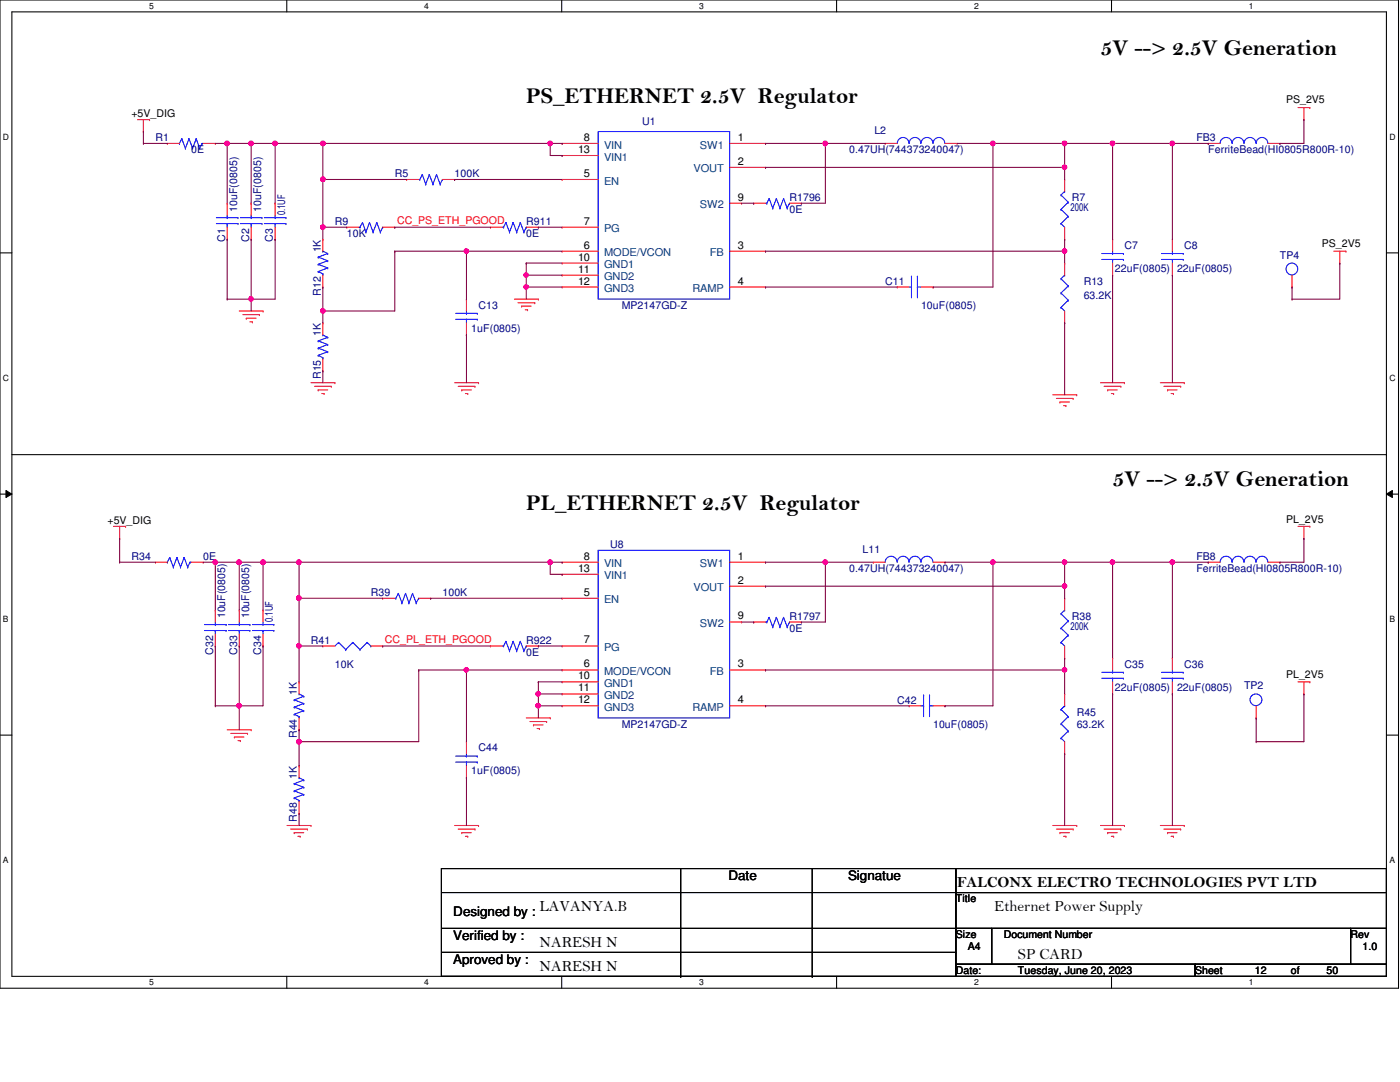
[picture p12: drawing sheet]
<svg xmlns="http://www.w3.org/2000/svg" width="279mm" height="216mm" viewBox="0 0 279 216" stroke-linecap="round" stroke-linejoin="round" font-family="sans-serif">
<path d="M0 0h279.1v197.2h-279.1zM2.4 2.4h274.3v192.4h-274.3z" fill="none" stroke="#000" stroke-width=".21"/>
<g fill="#fff">
<path d="M29.8 .3h.9v1.9h-.9z"/>
<path d="M29.8 195.1h.9v1.9h-.9z"/>
</g>
<path d="M57.2 0v2.4M57.2 194.8v2.4" fill="none" stroke="#000" stroke-width=".21"/>
<g fill="#fff">
<path d="M84.7 .3h.9v1.9h-.9z"/>
<path d="M84.7 195.1h.9v1.9h-.9z"/>
</g>
<path d="M112.1 0v2.4M112.1 194.8v2.4" fill="none" stroke="#000" stroke-width=".21"/>
<g fill="#fff">
<path d="M139.5 .3h1v1.9h-1z"/>
<path d="M139.5 195.1h1v1.9h-1z"/>
</g>
<path d="M167 0v2.4M167 194.8v2.4" fill="none" stroke="#000" stroke-width=".21"/>
<g fill="#fff">
<path d="M194.4 .3h.9v1.9h-.9z"/>
<path d="M194.4 195.1h.9v1.9h-.9z"/>
</g>
<path d="M221.8 0v2.4M221.8 194.8v2.4" fill="none" stroke="#000" stroke-width=".21"/>
<g fill="#fff">
<path d="M249.3 .3h.9v1.9h-.9z"/>
<path d="M249.3 195.1h.9v1.9h-.9z"/>
<path d="M.6 26.4h1.2v1.9h-1.2z"/>
<path d="M277.3 26.4h1.2v1.9h-1.2z"/>
<path d="M.6 74.5h1.2v1.9h-1.2z"/>
<path d="M277.3 74.5h1.2v1.9h-1.2z"/>
</g>
<path d="M0 50.5h2.4M276.7 50.5h2.4" fill="none" stroke="#000" stroke-width=".21"/>
<g fill="#fff">
<path d="M.6 122.6h1.1v1.9h-1.1z"/>
<path d="M277.3 122.6h1.1v1.9h-1.1z"/>
</g>
<path d="M0 98.6h2.4M276.7 98.6h2.4" fill="none" stroke="#000" stroke-width=".21"/>
<path d="M1.2 97.9l1.2 .7-1.2 .7zM276.7 98.6l1.2-.7v1.4z" fill="#000"/>
<path d="M1.2 97.9l1.2 .7-1.2 .7zM276.7 98.6l1.2-.7v1.4z" fill="none" stroke="#000" stroke-width=".2"/>
<g fill="#fff">
<path d="M.6 170.7h1.1v1.9h-1.1z"/>
<path d="M277.3 170.7h1.1v1.9h-1.1z"/>
</g>
<g fill="none" stroke="#000" stroke-width=".21">
<path d="M2.4 90.7h274.3M276.7 90.7h.1M0 146.7h2.4M276.7 146.7h2.4M88.1 173.3h102.7v21.5h-102.7zM88.1 178.1h102.7M135.8 173.3v21.5M162.1 173.3v21.5M190.8 173.3h85.9v4.8h-85.9zM190.8 178.1h85.9v7.2h-85.9zM190.8 178.1h.1M88.1 185.3h102.7"/>
<path d="M88.1 190h102.7M135.8 194.8h.1M162.1 194.8h.1M190.8 185.3h7.1v7.1h-7.1zM190.8 192.4h47.7v2.4h-47.7zM190.8 185.3h.1M190.8 190h.1M197.9 185.3h71.6v7.1h-71.6zM238.5 192.4h38.2v2.4h-38.2zM269.5 185.3h7.2v7.1h-7.2z"/>
</g>
<g fill="none" stroke="#f00" stroke-width=".21">
<path d="M27.4 23.9h2.4M28.6 26.2h.1M28.6 23.9v2.3M29.8 23.9h.1M33.4 28.6h.1M33.4 28.6h2.4M40.6 28.6h2.4M43 28.6h.1M81.2 35.8h.1M81.2 35.8h2.4M88.3 35.8h2.4M90.7 35.8h.1"/>
<path d="M112.2 28.6h.1M112.2 35.8h.1M112.2 31h.1M112.2 35.8h7.2M112.2 28.6h7.2M112.2 31h7.2M145.6 28.6h7.2M145.6 33.4h7.2M152.8 33.4h.1M152.8 28.6h.1M176.7 28.6h.1M176.7 28.6h2.4"/>
<path d="M188.6 28.6h2.4M191 28.6h.1M212.5 35.8h.1M212.5 35.8v2.4M241.1 28.6h.1M241.1 28.6h2.4M253.1 28.6h2.3M255.4 28.6h.1M259 21.5h2.4M260.2 23.9h.1M260.2 21.5v2.4M261.4 21.5h.1"/>
<path d="M45.3 40.6h.1M45.3 47.8h.1M45.3 40.6v2.4M45.3 45.3v2.5M50.1 40.6h.1M50.1 47.8h.1M50.1 40.6v2.4M50.1 45.3v2.5M54.9 40.6h.1M54.9 47.8h.1M54.9 40.6v2.4M54.9 45.3v2.5"/>
<path d="M64.4 47.8h.1M64.4 57.3h.1M64.4 47.8v2.3M64.4 54.9v2.4M69.2 45.3h.1M69.2 45.3h2.4M76.4 45.3h2.4M78.8 45.3h.1M93.1 59.7h.1M93.1 59.7v2.4M97.9 45.3h.1M97.9 45.3h2.3"/>
<path d="M102.7 59.7h4.7M105 45.3h2.4M107.4 59.7h.1M107.4 45.3h.1M112.2 45.3h.1M112.2 50.1h.1M112.2 52.5h.1M112.2 54.9h.1M112.2 57.3h.1M112.2 50.1h7.2M112.2 45.3h7.2M112.2 57.3h7.2"/>
<path d="M112.2 52.5h7.2M112.2 54.9h7.2M145.6 50.1h7.2M145.6 40.6h2.4M145.6 57.3h7.2M148 40.6h.1M150.4 40.6h.1M150.4 40.6h2.4M152.8 50.1h.1M152.8 57.3h.1M157.6 40.6h2.3M159.9 40.6h.1"/>
<path d="M179.1 57.3h.1M179.1 57.3h2.3M183.8 57.3h2.4M186.2 57.3h.1M212.5 47.8h.1M212.5 52.5h.1M212.5 45.3v2.5M212.5 52.5v2.4M222 47.8h.1M222 54.9h.1M222 47.8v2.3M222 52.5v2.4"/>
<path d="M234 47.8h.1M234 54.9h.1M234 47.8v2.3M234 52.5v2.4M257.9 57.3h.1M257.9 54.9v2.4M266.2 50.1h2.4M267.4 52.5h.1M267.4 50.1v2.4M268.6 50.1h.1M47.8 62.1h4.7M48.5 62.8h3.3"/>
<path d="M49.1 63.5h.1M49.1 63.5h2M49.9 64.2h.5M50.4 64.2h.1M51.8 62.8h.1M52.5 62.1h.1M62.1 76.4h4.7M62.8 77.1h3.3M63.5 77.8h.1M63.5 77.8h1.9M64.2 78.5h.5M64.4 64.4h.1"/>
<path d="M64.4 74h.1M64.4 64.4v2.4M64.4 71.6v2.4M64.7 78.5h.1M66.1 77.1h.1M66.8 76.4h.1M90.7 76.4h4.8M91.4 77.1h3.4M92.2 77.8h.1M92.2 77.8h1.9M92.9 78.5h.4M93.1 66.8h.1"/>
<path d="M93.1 64.4v2.4M93.3 78.5h.1M94.8 77.1h.1M95.5 76.4h.1M103.4 60.4h3.3M104.1 61.1h.1M104.1 61.1h1.9M104.8 61.8h.5M105.3 61.8h.1M106.7 60.4h.1M210.1 78.8h4.8M210.8 79.5h3.4"/>
<path d="M212.5 64.4h.1M212.5 62.1v2.3M214.2 79.5h.1M214.9 78.8h.1M219.6 76.4h4.8M220.3 77.1h3.4M221.1 77.8h.1M221.1 77.8h1.9M221.8 78.5h.4M222.2 78.5h.1M223.7 77.1h.1M224.4 76.4h.1"/>
<path d="M231.6 76.4h4.7M232.3 77.1h3.3M233 77.8h.1M233 77.8h1.9M233.7 78.5h.5M234.2 78.5h.1M235.6 77.1h.1M236.3 76.4h.1M211.5 80.2h.1M211.5 80.2h1.9M212.3 80.9h.4M212.7 80.9h.1"/>
<path d="M22.6 105h2.5M23.9 107.4h.1M23.9 105v2.4M25.1 105h.1M31 112.2h.1M31 112.2h2.4M38.2 112.2h2.4M40.6 112.2h.1M76.4 119.4h.1M76.4 119.4h2.4M83.6 119.4h2.3M85.9 119.4h.1"/>
<path d="M112.2 112.2h.1M112.2 119.4h.1M112.2 114.6h.1M112.2 119.4h7.2M112.2 112.2h7.2M112.2 114.6h7.2M145.6 112.2h7.2M145.6 117h7.2M152.8 117h.1M152.8 112.2h.1M174.3 112.2h.1M174.3 112.2h2.4"/>
<path d="M186.2 112.2h2.4M188.6 112.2h.1M212.5 119.4h.1M212.5 119.4v2.4M241.1 112.2h.1M241.1 112.2h2.4M253.1 112.2h2.3M255.4 112.2h.1M259 105h2.4M260.2 107.4h.1M260.2 105v2.4M261.4 105h.1"/>
<path d="M43 121.8h.1M43 128.9h.1M43 121.8v2.3M43 126.5v2.4M47.8 121.8h.1M47.8 128.9h.1M47.8 121.8v2.3M47.8 126.5v2.4M52.5 121.8h.1M52.5 128.9h.1M52.5 121.8v2.3M52.5 126.5v2.4"/>
<path d="M59.7 136.1h.1M59.7 136.1v2.4M64.4 128.9h.1M64.4 128.9h2.4M74 128.9h2.4M76.4 128.9h.1M97.9 128.9h.1M97.9 128.9h2.3M105 128.9h2.4M107.4 128.9h.1M112.2 128.9h.1M112.2 133.7h.1"/>
<path d="M112.2 136.1h.1M112.2 138.5h.1M112.2 136.1h7.2M112.2 128.9h7.2M112.2 133.7h7.2M112.2 138.5h7.2M145.6 124.1h2.4M145.6 133.7h7.2M148 124.1h.1M150.4 124.1h.1M150.4 124.1h2.4M152.8 133.7h.1"/>
<path d="M157.6 124.1h2.3M159.9 124.1h.1M212.5 131.3h.1M212.5 138.5h.1M212.5 128.9v2.4M212.5 138.5v2.3M222 131.3h.1M222 138.5h.1M222 131.3v2.4M222 136.1v2.4M234 131.3h.1M234 138.5h.1"/>
<path d="M234 131.3v2.4M234 136.1v2.4M259 136.1h2.4M260.2 138.5h.1M260.2 136.1v2.4M261.4 136.1h.1M45.3 145.6h4.8M46.1 146.3h3.3M46.8 147.1h.1M46.8 147.1h1.9M47.5 147.8h.5M48 147.8h.1"/>
<path d="M49.4 146.3h.1M50.1 145.6h.1M59.7 145.6h.1M59.7 152.8h.1M59.7 143.3v2.3M59.7 152.8v2.4M59.7 159.9v2.4M93.1 148h.1M93.1 155.2h.1M93.1 148v2.4M93.1 152.8v2.4M105 143.3h4.8"/>
<path d="M105.7 144h3.4M106.5 144.7h.1M106.5 144.7h1.9M107.2 145.4h.5M107.7 145.4h.1M109.1 144h.1M109.8 143.3h.1M112.2 140.8h.1M112.2 140.8h7.2M145.6 140.8h7.2M152.8 140.8h.1M181.4 140.8h.1"/>
<path d="M181.4 140.8h2.4M186.2 140.8h2.4M188.6 140.8h.1M212.5 150.4h.1M212.5 148v2.4M250.7 143.3h.1M250.7 140.8v2.5M57.3 164.7h4.8M58 165.4h3.3M58.7 166.2h.1M58.7 166.2h1.9M59.4 166.9h.5"/>
<path d="M59.7 162.3h.1M59.9 166.9h.1M61.3 165.4h.1M62.1 164.7h.1M90.7 164.7h4.8M91.4 165.4h3.4M92.2 166.2h.1M92.2 166.2h1.9M92.9 166.9h.4M93.3 166.9h.1M94.8 165.4h.1M95.5 164.7h.1"/>
<path d="M210.1 164.7h4.8M210.8 165.4h3.4M211.5 166.2h.1M211.5 166.2h1.9M212.3 166.9h.4M212.7 166.9h.1M214.2 165.4h.1M214.9 164.7h.1M219.6 164.7h4.8M220.3 165.4h3.4M221.1 166.2h.1M221.1 166.2h1.9"/>
<path d="M221.8 166.9h.4M222.2 166.9h.1M223.7 165.4h.1M224.4 164.7h.1M231.6 164.7h4.7M232.3 165.4h3.3M233 166.2h.1M233 166.2h1.9M233.7 166.9h.5M234.2 166.9h.1M235.6 165.4h.1M236.3 164.7h.1"/>
</g>
<g fill="none" stroke="#00f" stroke-width=".21">
<path d="M35.8 28.6h.1M36.3 27.7h.1M36.3 27.7l.7 1.9M36.3 27.7l-.5 .9M37 29.6h.1M37.7 27.7h.1M37.7 27.7l.7 1.9M37.7 27.7l-.7 1.9M38.4 29.6h.1M39.2 27.7h.1M39.2 27.7l.6 1.9M39.2 27.7l-.8 1.9"/>
<path d="M39.8 29.6h.1M40.3 28.6h.1M40.3 28.6l-.5 1M40.3 28.6h.3M83.6 35.8h.2M83.8 35.8h.1M84.3 34.8h.1M84.3 34.8l-.5 1M84.3 34.8l.7 1.9M85 36.7h.1M85.7 34.8h.1M85.7 34.8l-.7 1.9"/>
<path d="M85.7 34.8l.7 1.9M86.4 36.7h.1M87.1 34.8h.1M87.1 34.8l-.7 1.9M87.1 34.8l.7 1.9M87.8 36.7h.1M88.3 35.8h.1M88.3 35.8l-.5 .9M119.4 26.2h26.2v33.5h-26.2zM153.5 39.6h.1M153.5 39.6l-.5 1M153.5 39.6l.7 1.9"/>
<path d="M154.9 39.6h.1M154.9 39.6l-.7 1.9M154.9 39.6l.8 1.9M156.4 39.6h.1M156.4 39.6l-.7 1.9M156.4 39.6l.7 1.9M179.1 28.6a1.16 1.16 0 0 1 1.1-1.2 1.16 1.16 0 0 1 1.2 1.2M181.4 28.6a1.16 1.16 0 0 1 1.2-1.2 1.16 1.16 0 0 1 1.2 1.2M183.8 28.6a1.19 1.19 0 0 1 1.2-1.2 1.19 1.19 0 0 1 1.2 1.2 1.19 1.19 0 0 1 1.2-1.2 1.19 1.19 0 0 1 1.2 1.2M211.8 38.9h.1M211.8 38.9l1.4 1.4M212.5 38.2h.1"/>
<path d="M212.5 38.2l-.7 .7M243.5 28.6a1.19 1.19 0 0 1 1.2-1.2 1.19 1.19 0 0 1 1.2 1.2M245.9 28.6a1.16 1.16 0 0 1 1.2-1.2 1.16 1.16 0 0 1 1.1 1.2 1.21 1.21 0 0 1 1.2-1.2 1.21 1.21 0 0 1 1.3 1.2M250.7 28.6a1.16 1.16 0 0 1 1.2-1.2 1.16 1.16 0 0 1 1.1 1.2M43.2 44.6h4.3M43.2 43.4h4.3M45.3 43.4h.1M45.3 44.6h.1M45.3 43v.4M45.3 44.6v.7M47.5 44.6h.1M47.5 43.4h.1"/>
<path d="M48 44.6h4.3M48 43.4h4.3M50.1 43.4h.1M50.1 44.6h.1M50.1 43v.4M50.1 44.6v.7M52.3 44.6h.1M52.3 43.4h.1M52.7 44.6h4.4M52.7 43.4h4.4M54.9 43.4h.1M54.9 44.6h.1"/>
<path d="M54.9 43v.4M54.9 44.6v.7M57.1 44.6h.1M57.1 43.4h.1M63.5 54.2h.1M63.5 52.7h.1M63.5 51.3h.1M63.5 54.2l.9 .5M63.5 52.7l1.9 .8M63.5 51.3l1.9 .7M64.4 50.1h.1M64.4 54.7h.1"/>
<path d="M64.4 54.7v.2M64.4 50.1l1 .5M65.4 53.5h.1M65.4 52h.1M65.4 50.6h.1M65.4 53.5l-1.9 .7M65.4 52l-1.9 .7M65.4 50.6l-1.9 .7M71.6 45.3h.2M71.8 45.3h.1M72.3 44.4h.1M72.3 44.4l-.5 .9"/>
<path d="M72.3 44.4l.7 1.9M73 46.3h.1M73.7 44.4h.1M73.7 44.4l-.7 1.9M73.7 44.4l.8 1.9M74.5 46.3h.1M75.2 44.4h.1M75.2 44.4l-.7 1.9M75.2 44.4l.7 1.9M75.9 46.3h.1M76.4 45.3h.1M76.4 45.3l-.5 1"/>
<path d="M100.2 45.3h.3M100.5 45.3h.1M101 44.4h.1M101 44.4l-.5 .9M101 44.4l.7 1.9M101.7 46.3h.1M102.4 44.4h.1M102.4 44.4l-.7 1.9M102.4 44.4l.7 1.9M103.1 46.3h.1M103.8 44.4h.1M103.8 44.4l-.7 1.9"/>
<path d="M103.8 44.4l.8 1.9M104.6 46.3h.1M105 45.3h.1M105 45.3l-.4 1M152.8 40.6h.2M153 40.6h.1M154.2 41.5h.1M155.7 41.5h.1M157.1 41.5h.1M157.6 40.6h.1M157.6 40.6l-.5 .9M181.4 57.3h.5"/>
<path d="M181.9 57.3h.1M181.9 55.1h.1M181.9 55.1v4.3M183.1 55.1h.1M183.1 57.3h.1M183.1 57.3h.7M183.1 55.1v4.3M211.8 44.6h.1M211.8 41.8h.1M211.8 58.5h.1M211.8 55.6h.1M211.8 44.6l.7 .7"/>
<path d="M211.8 41.8l1.4 1.4M211.8 58.5l1.4 1.4M211.8 55.6l1.4 1.5M212.5 54.9h.1M212.5 54.9l-.7 .7M213.2 43.2h.1M213.2 40.3h.1M213.2 59.9h.1M213.2 57.1h.1M213.2 43.2l-1.4 1.4M213.2 40.3l-1.4 1.5M213.2 59.9l-1.4 1.4"/>
<path d="M213.2 57.1l-1.4 1.4M219.9 51.8h4.3M219.9 50.6h4.3M222 50.6h.1M222 51.8h.1M222 50.1v.5M222 51.8v.7M224.2 51.8h.1M224.2 50.6h.1M231.8 51.8h4.3M231.8 50.6h4.3M234 50.6h.1"/>
<path d="M234 51.8h.1M234 50.1v.5M234 51.8v.7M236.1 51.8h.1M236.1 50.6h.1M63.5 70.9h.1M63.5 69.5h.1M63.5 68h.1M63.5 70.9l.9 .5M63.5 69.5l1.9 .7M63.5 68l1.9 .7M64.4 66.8h.1"/>
<path d="M64.4 71.4h.1M64.4 66.8l1 .5M64.4 71.4v.2M65.4 70.2h.1M65.4 68.7h.1M65.4 67.3h.1M65.4 70.2l-1.9 .7M65.4 68.7l-1.9 .8M65.4 67.3l-1.9 .7M90.9 63.7h4.3M90.9 62.5h4.3M93.1 62.5h.1"/>
<path d="M93.1 63.7h.1M93.1 62.1v.4M93.1 63.7v.7M95.2 63.7h.1M95.2 62.5h.1M211.8 61.3h.1M211.8 61.3l.7 .8M33.4 112.2h.1M33.9 111.3h.1M33.9 111.3l.7 1.9M33.9 111.3l-.5 .9M34.6 113.2h.1"/>
<path d="M35.3 111.3h.1M35.3 111.3l.7 1.9M35.3 111.3l-.7 1.9M36 113.2h.1M36.7 111.3h.1M36.7 111.3l.8 1.9M36.7 111.3l-.7 1.9M37.5 113.2h.1M37.9 112.2h.1M37.9 112.2l-.4 1M37.9 112.2h.3M78.8 119.4h.2"/>
<path d="M79 119.4h.1M79.5 118.4h.1M79.5 118.4l-.5 1M79.5 118.4l.7 1.9M80.9 118.4h.1M80.9 118.4l-.7 1.9M80.9 118.4l.7 1.9M82.3 118.4h.1M82.3 118.4l-.7 1.9M82.3 118.4l.8 1.9M83.6 119.4h.1M83.6 119.4l-.5 .9"/>
<path d="M119.4 109.8h26.2v33.5h-26.2zM176.7 112.2a1.19 1.19 0 0 1 1.1-1.2 1.19 1.19 0 0 1 1.2 1.2M179.1 112.2a1.16 1.16 0 0 1 1.1-1.2 1.16 1.16 0 0 1 1.2 1.2M181.4 112.2a1.16 1.16 0 0 1 1.2-1.2 1.16 1.16 0 0 1 1.2 1.2M183.8 112.2a1.19 1.19 0 0 1 1.2-1.2 1.19 1.19 0 0 1 1.2 1.2M243.5 112.2a1.19 1.19 0 0 1 1.2-1.2 1.19 1.19 0 0 1 1.2 1.2M245.9 112.2a1.16 1.16 0 0 1 1.2-1.2 1.16 1.16 0 0 1 1.1 1.2 1.21 1.21 0 0 1 1.2-1.2 1.21 1.21 0 0 1 1.3 1.2M250.7 112.2a1.16 1.16 0 0 1 1.2-1.2 1.16 1.16 0 0 1 1.1 1.2M40.8 125.8h4.3M40.8 124.6h4.3M43 124.6h.1M43 125.8h.1"/>
<path d="M43 124.1v.5M43 125.8v.7M45.1 125.8h.1M45.1 124.6h.1M45.6 125.8h4.3M45.6 124.6h4.3M47.8 124.6h.1M47.8 125.8h.1M47.8 124.1v.5M47.8 125.8v.7M49.9 125.8h.1M49.9 124.6h.1"/>
<path d="M50.4 125.8h4.3M50.4 124.6h4.3M52.5 124.6h.1M52.5 125.8h.1M52.5 124.1v.5M52.5 125.8v.7M54.7 125.8h.1M54.7 124.6h.1M58.7 139.7h.1M58.7 139.7l1.9 .7M59.7 138.5h.1M59.7 138.5l.9 .4"/>
<path d="M60.6 138.9h.1M60.6 138.9l-1.9 .8M67.6 128.2h.1M67.6 128.2l-.8 .7M67.6 128.2l1.4 1.4M69 129.6h.1M70.4 128.2h.1M70.4 128.2l-1.4 1.4M70.4 128.2l1.4 1.4M71.8 129.6h.1M73.3 128.2h.1M73.3 128.2l-1.5 1.4"/>
<path d="M73.3 128.2l.7 .7M74 128.9h.1M80.2 120.3h.1M81.6 120.3h.1M83.1 120.3h.1M100.2 128.9h.3M100.5 128.9h.1M101 128h.1M101 128l-.5 .9M101 128l.7 1.9M101.7 129.9h.1M102.4 128h.1"/>
<path d="M102.4 128l-.7 1.9M102.4 128l.7 1.9M103.1 129.9h.1M103.8 128h.1M103.8 128l-.7 1.9M103.8 128l.8 1.9M104.6 129.9h.1M105 128.9h.1M105 128.9l-.4 1M152.8 124.1h.2M153 124.1h.1M153.5 123.2h.1"/>
<path d="M153.5 123.2l-.5 .9M153.5 123.2l.7 1.9M154.2 125.1h.1M154.9 123.2h.1M154.9 123.2l-.7 1.9M154.9 123.2l.8 1.9M155.7 125.1h.1M156.4 123.2h.1M156.4 123.2l-.7 1.9M156.4 123.2l.7 1.9M157.1 125.1h.1M157.6 124.1h.1"/>
<path d="M157.6 124.1l-.5 1M184.3 138.7h.1M184.3 138.7v4.3M185.5 138.7h.1M185.5 138.7v4.3M211.8 128.2h.1M211.8 125.3h.1M211.8 122.5h.1M211.8 128.2l.7 .7M211.8 125.3l1.4 1.4M211.8 122.5l1.4 1.4M212.5 121.8h.1"/>
<path d="M212.5 121.8l-.7 .7M213.2 126.7h.1M213.2 123.9h.1M213.2 126.7l-1.4 1.5M213.2 123.9l-1.4 1.4M219.9 135.3h4.3M219.9 134.2h4.3M222 134.2h.1M222 135.3h.1M222 133.7v.5M222 135.3v.8M224.2 135.3h.1"/>
<path d="M224.2 134.2h.1M231.8 135.3h4.3M231.8 134.2h4.3M234 134.2h.1M234 135.3h.1M234 133.7v.5M234 135.3v.8M236.1 135.3h.1M236.1 134.2h.1M58.7 142.5h.1M58.7 141.1h.1M58.7 159.2h.1"/>
<path d="M58.7 157.8h.1M58.7 156.4h.1M58.7 142.5l1 .5M58.7 141.1l1.9 .7M58.7 159.2l1 .5M58.7 157.8l1.9 .7M58.7 156.4l1.9 .7M59.7 143h.1M59.7 155.2h.1M59.7 159.7h.1M59.7 143v.3M59.7 159.7v.2"/>
<path d="M59.7 155.2l.9 .5M60.6 141.8h.1M60.6 140.4h.1M60.6 158.5h.1M60.6 157.1h.1M60.6 155.7h.1M60.6 141.8l-1.9 .7M60.6 140.4l-1.9 .7M60.6 158.5l-1.9 .7M60.6 157.1l-1.9 .7M60.6 155.7l-1.9 .7M90.9 152.1h4.3"/>
<path d="M90.9 150.9h4.3M93.1 150.9h.1M93.1 152.1h.1M93.1 150.4v.5M93.1 152.1v.7M95.2 152.1h.1M95.2 150.9h.1M183.8 140.8h.5M184.3 140.8h.1M185.5 140.8h.1M185.5 140.8h.7M211.8 147.3h.1"/>
<path d="M211.8 144.4h.1M211.8 141.6h.1M211.8 147.3l.7 .7M211.8 144.4l1.4 1.5M211.8 141.6l1.4 1.4M212.5 140.8h.1M212.5 140.8l-.7 .8M213.2 145.9h.1M213.2 143h.1M213.2 145.9l-1.4 1.4M213.2 143l-1.4 1.4"/>
<circle cx="257.8" cy="53.7" r="1.18"/>
<circle cx="250.7" cy="139.6" r="1.18"/>
</g>
<path d="M28.6 26.2h.1M28.6 28.6h.1M28.6 26.2v2.4M28.6 28.6h4.8M43 28.6h7.1M45.3 28.6h.1M260.2 23.9h.1M260.2 23.9v4.7" fill="none" stroke="#800040" stroke-width=".21"/>
<circle cx="50.1" cy="28.6" r=".46" fill="#f0f"/>
<circle cx="50.1" cy="28.6" r=".46" fill="none" stroke="#f0f" stroke-width=".21"/>
<circle cx="45.3" cy="28.6" r=".46" fill="#f0f"/>
<circle cx="45.3" cy="28.6" r=".46" fill="none" stroke="#f0f" stroke-width=".21"/>
<path d="M45.3 28.6h.1M45.3 28.6v12M50.1 28.6h.1M50.1 28.6h14.3M50.1 28.6v12M54.9 28.6h.1M54.9 28.6v12" fill="none" stroke="#800040" stroke-width=".21"/>
<circle cx="54.9" cy="28.6" r=".46" fill="#f0f"/>
<circle cx="54.9" cy="28.6" r=".46" fill="none" stroke="#f0f" stroke-width=".21"/>
<path d="M64.4 28.6h.1M64.4 28.6h45.4" fill="none" stroke="#800040" stroke-width=".21"/>
<circle cx="109.8" cy="28.6" r=".46" fill="#f0f"/>
<circle cx="109.8" cy="28.6" r=".46" fill="none" stroke="#f0f" stroke-width=".21"/>
<circle cx="64.4" cy="28.6" r=".47" fill="#f0f"/>
<circle cx="64.4" cy="28.6" r=".47" fill="none" stroke="#f0f" stroke-width=".21"/>
<path d="M64.4 28.6h.1M64.4 28.6v7.2M109.8 28.6h.1M109.8 28.6v2.4M109.8 28.6h2.4M112.2 28.6h.1M152.8 28.6h.1M152.8 28.6h11.9M191 28.6h7.2M198.2 28.6h.1M198.2 28.6v28.7" fill="none" stroke="#800040" stroke-width=".21"/>
<circle cx="198.1" cy="28.6" r=".46" fill="#f0f"/>
<circle cx="198.1" cy="28.6" r=".46" fill="none" stroke="#f0f" stroke-width=".21"/>
<path d="M198.2 28.6h14.3M212.5 28.6h.1" fill="none" stroke="#800040" stroke-width=".21"/>
<circle cx="212.4" cy="28.6" r=".46" fill="#f0f"/>
<circle cx="212.4" cy="28.6" r=".46" fill="none" stroke="#f0f" stroke-width=".21"/>
<path d="M222 28.6h.1M222 28.6h19.1M222 28.6v19.2M241.1 28.6h.1" fill="none" stroke="#800040" stroke-width=".21"/>
<circle cx="233.9" cy="28.6" r=".46" fill="#f0f"/>
<circle cx="233.9" cy="28.6" r=".46" fill="none" stroke="#f0f" stroke-width=".21"/>
<path d="M109.8 31h2.4M112.2 31h.1M152.8 33.4h.1M152.8 33.4h59.7M234 28.6h.1M234 28.6v19.2M255.4 28.6h.1M255.4 28.6h4.8" fill="none" stroke="#800040" stroke-width=".21"/>
<circle cx="212.4" cy="33.4" r=".45" fill="#f0f"/>
<circle cx="212.4" cy="33.4" r=".45" fill="none" stroke="#f0f" stroke-width=".21"/>
<path d="M64.4 35.8h.1M64.4 35.8v9.5M212.5 33.4h.1M212.5 33.4v2.4" fill="none" stroke="#800040" stroke-width=".21"/>
<circle cx="64.4" cy="45.3" r=".46" fill="#f0f"/>
<circle cx="64.4" cy="45.3" r=".46" fill="none" stroke="#f0f" stroke-width=".21"/>
<path d="M64.4 35.8h.1M64.4 35.8h16.8" fill="none" stroke="#800040" stroke-width=".21"/>
<circle cx="64.4" cy="35.8" r=".47" fill="#f0f"/>
<circle cx="64.4" cy="35.8" r=".47" fill="none" stroke="#f0f" stroke-width=".21"/>
<path d="M90.7 35.8h.1M90.7 35.8h21.5M45.3 47.8h.1M45.3 47.8v11.9M50.1 47.8h.1M50.1 47.8v11.9" fill="none" stroke="#800040" stroke-width=".21"/>
<circle cx="50.1" cy="59.6" r=".46" fill="#f0f"/>
<circle cx="50.1" cy="59.6" r=".46" fill="none" stroke="#f0f" stroke-width=".21"/>
<g fill="none" stroke="#800040" stroke-width=".21">
<path d="M54.9 47.8h.1M54.9 47.8v11.9M64.4 45.3h.1M64.4 45.3h4.8M64.4 45.3v2.5M78.8 45.3h.1M78.8 50.1h.1M78.8 45.3h19.1M78.8 50.1h14.3M78.8 50.1v12M93.1 50.1h.1M93.1 50.1v9.6"/>
<path d="M107.4 45.3h.1M107.4 45.3h4.8M212.5 47.8h.1M212.5 47.8v2.3"/>
</g>
<circle cx="93.1" cy="50.1" r=".45" fill="#f0f"/>
<circle cx="93.1" cy="50.1" r=".45" fill="none" stroke="#f0f" stroke-width=".21"/>
<path d="M93.1 50.1h.1M93.1 50.1h19.1M152.8 50.1h.1M152.8 50.1h59.7M212.5 50.1h.1M212.5 50.1v2.4" fill="none" stroke="#800040" stroke-width=".21"/>
<circle cx="212.4" cy="50.1" r=".45" fill="#f0f"/>
<circle cx="212.4" cy="50.1" r=".45" fill="none" stroke="#f0f" stroke-width=".21"/>
<path d="M105 52.5h.1M105 54.9h.1M105 52.5h7.2M105 52.5v4.8M105 54.9h7.2M222 54.9h.1M222 54.9v21.5M234 54.9h.1M234 54.9v21.5" fill="none" stroke="#800040" stroke-width=".21"/>
<circle cx="105" cy="54.9" r=".45" fill="#f0f"/>
<circle cx="105" cy="54.9" r=".45" fill="none" stroke="#f0f" stroke-width=".21"/>
<path d="M50.1 59.7h.1M50.1 59.7v2.4M50.1 59.7h4.8M64.4 57.3h.1M64.4 57.3v4.8M105 57.3h.1M105 57.3h7.2M267.4 52.5h.1M267.4 52.5v7.2" fill="none" stroke="#800040" stroke-width=".21"/>
<circle cx="105" cy="57.3" r=".45" fill="#f0f"/>
<circle cx="105" cy="57.3" r=".45" fill="none" stroke="#f0f" stroke-width=".21"/>
<path d="M105 57.3h.1M105 57.3v2.4M152.8 57.3h.1M152.8 57.3h26.3M186.2 57.3h.1M186.2 57.3h12M257.9 57.3h.1M257.9 57.3v2.4M64.4 62.1h.1M64.4 62.1v2.3M64.4 62.1h14.4" fill="none" stroke="#800040" stroke-width=".21"/>
<circle cx="64.4" cy="62" r=".46" fill="#f0f"/>
<circle cx="64.4" cy="62" r=".46" fill="none" stroke="#f0f" stroke-width=".21"/>
<g fill="none" stroke="#800040" stroke-width=".21">
<path d="M45.3 59.7h.1M45.3 59.7h4.8M257.9 59.7h.1M257.9 59.7h9.5M64.4 74h.1M64.4 74v2.4M93.1 66.8h.1M93.1 66.8v9.6M212.5 64.4h.1M212.5 64.4v14.4M23.9 107.4h.1M23.9 112.2h.1"/>
<path d="M23.9 107.4v4.8M23.9 112.2h7.1M40.6 112.2h7.2M43 112.2h.1M43 112.2v9.6M260.2 107.4h.1M260.2 107.4v4.8"/>
</g>
<circle cx="47.7" cy="112.2" r=".47" fill="#f0f"/>
<circle cx="47.7" cy="112.2" r=".47" fill="none" stroke="#f0f" stroke-width=".21"/>
<circle cx="42.9" cy="112.2" r=".46" fill="#f0f"/>
<circle cx="42.9" cy="112.2" r=".46" fill="none" stroke="#f0f" stroke-width=".21"/>
<path d="M47.8 112.2h.1M47.8 112.2v9.6M47.8 112.2h11.9M52.5 112.2h.1M52.5 112.2v9.6" fill="none" stroke="#800040" stroke-width=".21"/>
<circle cx="52.5" cy="112.2" r=".47" fill="#f0f"/>
<circle cx="52.5" cy="112.2" r=".47" fill="none" stroke="#f0f" stroke-width=".21"/>
<path d="M59.7 112.2h.1M59.7 112.2h50.1" fill="none" stroke="#800040" stroke-width=".21"/>
<circle cx="109.8" cy="112.2" r=".46" fill="#f0f"/>
<circle cx="109.8" cy="112.2" r=".46" fill="none" stroke="#f0f" stroke-width=".21"/>
<circle cx="59.6" cy="112.2" r=".47" fill="#f0f"/>
<circle cx="59.6" cy="112.2" r=".47" fill="none" stroke="#f0f" stroke-width=".21"/>
<path d="M59.7 112.2h.1M59.7 112.2v7.2M109.8 112.2h.1M109.8 112.2h2.4M109.8 112.2v2.4M112.2 112.2h.1M152.8 112.2h.1M152.8 112.2h11.9M188.6 112.2h.1M188.6 112.2h23.9M212.5 112.2h.1" fill="none" stroke="#800040" stroke-width=".21"/>
<circle cx="198.1" cy="112.2" r=".46" fill="#f0f"/>
<circle cx="198.1" cy="112.2" r=".46" fill="none" stroke="#f0f" stroke-width=".21"/>
<circle cx="212.4" cy="112.2" r=".46" fill="#f0f"/>
<circle cx="212.4" cy="112.2" r=".46" fill="none" stroke="#f0f" stroke-width=".21"/>
<path d="M198.2 112.2h.1M198.2 112.2v28.6M222 112.2h.1M222 112.2h12M222 112.2v19.1M234 112.2h.1M234 112.2v19.1" fill="none" stroke="#800040" stroke-width=".21"/>
<circle cx="233.9" cy="112.2" r=".46" fill="#f0f"/>
<circle cx="233.9" cy="112.2" r=".46" fill="none" stroke="#f0f" stroke-width=".21"/>
<path d="M109.8 114.6h2.4M112.2 114.6h.1M152.8 117h.1M152.8 117h59.7M234 112.2h7.1M241.1 112.2h.1M255.4 112.2h.1M255.4 112.2h4.8" fill="none" stroke="#800040" stroke-width=".21"/>
<circle cx="212.4" cy="116.9" r=".45" fill="#f0f"/>
<circle cx="212.4" cy="116.9" r=".45" fill="none" stroke="#f0f" stroke-width=".21"/>
<path d="M59.7 119.4h.1M59.7 119.4v9.5M212.5 117h.1M212.5 117v2.4" fill="none" stroke="#800040" stroke-width=".21"/>
<circle cx="59.7" cy="128.9" r=".46" fill="#f0f"/>
<circle cx="59.7" cy="128.9" r=".46" fill="none" stroke="#f0f" stroke-width=".21"/>
<path d="M59.7 119.4h.1M59.7 119.4h16.7" fill="none" stroke="#800040" stroke-width=".21"/>
<circle cx="59.6" cy="119.3" r=".47" fill="#f0f"/>
<circle cx="59.6" cy="119.3" r=".47" fill="none" stroke="#f0f" stroke-width=".21"/>
<g fill="none" stroke="#800040" stroke-width=".21">
<path d="M85.9 119.4h.1M85.9 119.4h26.3M43 128.9h.1M43 128.9v11.9M47.8 128.9h.1M47.8 128.9v11.9M52.5 128.9h.1M52.5 128.9v11.9M59.7 128.9h.1M59.7 128.9h4.7M59.7 128.9v7.2M76.4 128.9h.1"/>
<path d="M76.4 128.9h21.5M83.6 133.7h.1M83.6 133.7h28.6M83.6 133.7v14.3M93.1 133.7h.1M93.1 133.7v14.3M107.4 128.9h.1M107.4 128.9h4.8M212.5 131.3h.1M212.5 131.3v2.4"/>
</g>
<circle cx="93.1" cy="133.7" r=".45" fill="#f0f"/>
<circle cx="93.1" cy="133.7" r=".45" fill="none" stroke="#f0f" stroke-width=".21"/>
<path d="M152.8 133.7h.1M152.8 133.7h59.7" fill="none" stroke="#800040" stroke-width=".21"/>
<circle cx="212.4" cy="133.7" r=".45" fill="#f0f"/>
<circle cx="212.4" cy="133.7" r=".45" fill="none" stroke="#f0f" stroke-width=".21"/>
<path d="M107.4 136.1h.1M107.4 138.5h.1M107.4 136.1v2.4M107.4 136.1h4.8M107.4 138.5h4.8M212.5 133.7h.1M212.5 133.7v4.8M222 138.5h.1M222 138.5v26.2M234 138.5h.1M234 138.5v26.2" fill="none" stroke="#800040" stroke-width=".21"/>
<circle cx="107.4" cy="138.4" r=".46" fill="#f0f"/>
<circle cx="107.4" cy="138.4" r=".46" fill="none" stroke="#f0f" stroke-width=".21"/>
<path d="M107.4 138.5h.1M107.4 138.5v2.3" fill="none" stroke="#800040" stroke-width=".21"/>
<circle cx="107.4" cy="140.8" r=".46" fill="#f0f"/>
<circle cx="107.4" cy="140.8" r=".46" fill="none" stroke="#f0f" stroke-width=".21"/>
<g fill="none" stroke="#800040" stroke-width=".21">
<path d="M47.8 140.8h.1M47.8 140.8v4.8M47.8 140.8h4.7M59.7 145.6h.1M59.7 148h.1M59.7 145.6v7.2M107.4 140.8h.1M107.4 140.8h4.8M107.4 140.8v2.5M152.8 140.8h.1M152.8 140.8h28.6M188.6 140.8h.1"/>
<path d="M188.6 140.8h9.6"/>
</g>
<circle cx="59.6" cy="148" r=".47" fill="#f0f"/>
<circle cx="59.6" cy="148" r=".47" fill="none" stroke="#f0f" stroke-width=".21"/>
<g fill="none" stroke="#800040" stroke-width=".21">
<path d="M164.7 28.6h.1M164.7 28.6v12h-4.8M164.7 28.6h12M148 40.6h2.4M150.4 40.6h.1M159.9 40.6h.1M260.2 138.5h.1M260.2 138.5v9.5h-9.5M59.7 148h.1M59.7 148h23.9M93.1 155.2h.1M93.1 155.2v9.5"/>
<path d="M212.5 150.4h.1M212.5 150.4v14.3M250.7 143.3h.1M250.7 148h.1M250.7 143.3v4.7M59.7 162.3h.1M59.7 162.3v2.4"/>
</g>
<circle cx="164.7" cy="28.6" r=".46" fill="#f0f"/>
<circle cx="164.7" cy="28.6" r=".46" fill="none" stroke="#f0f" stroke-width=".21"/>
<path d="M164.7 112.2h.1M164.7 112.2v11.9" fill="none" stroke="#800040" stroke-width=".21"/>
<circle cx="164.7" cy="112.2" r=".46" fill="#f0f"/>
<circle cx="164.7" cy="112.2" r=".46" fill="none" stroke="#f0f" stroke-width=".21"/>
<path d="M164.7 112.2h.1M164.7 112.2h9.6M148 124.1h2.4M150.4 124.1h.1M159.9 124.1h.1M159.9 124.1h4.8M43 140.8h.1M43 140.8h4.8" fill="none" stroke="#800040" stroke-width=".21"/>
<circle cx="47.7" cy="140.8" r=".46" fill="#f0f"/>
<circle cx="47.7" cy="140.8" r=".46" fill="none" stroke="#f0f" stroke-width=".21"/>
<path d="M212.5 117h.1M222 112.2h.1M222 112.2h-9.5v4.8" fill="none" stroke="#800040" stroke-width=".21"/>
<circle cx="222" cy="112.2" r=".46" fill="#f0f"/>
<circle cx="222" cy="112.2" r=".46" fill="none" stroke="#f0f" stroke-width=".21"/>
<path d="M212.5 33.4h.1M222 28.6h.1M222 28.6h-9.5v4.8" fill="none" stroke="#800040" stroke-width=".21"/>
<circle cx="222" cy="28.6" r=".46" fill="#f0f"/>
<circle cx="222" cy="28.6" r=".46" fill="none" stroke="#f0f" stroke-width=".21"/>
<circle cx="50.1" cy="28.6" r=".46" fill="#f0f"/>
<circle cx="50.1" cy="28.6" r=".46" fill="none" stroke="#f0f" stroke-width=".21"/>
<circle cx="45.3" cy="28.6" r=".46" fill="#f0f"/>
<circle cx="45.3" cy="28.6" r=".46" fill="none" stroke="#f0f" stroke-width=".21"/>
<circle cx="54.9" cy="28.6" r=".46" fill="#f0f"/>
<circle cx="54.9" cy="28.6" r=".46" fill="none" stroke="#f0f" stroke-width=".21"/>
<circle cx="109.8" cy="28.6" r=".46" fill="#f0f"/>
<circle cx="109.8" cy="28.6" r=".46" fill="none" stroke="#f0f" stroke-width=".21"/>
<circle cx="64.4" cy="28.6" r=".47" fill="#f0f"/>
<circle cx="64.4" cy="28.6" r=".47" fill="none" stroke="#f0f" stroke-width=".21"/>
<circle cx="198.1" cy="28.6" r=".46" fill="#f0f"/>
<circle cx="198.1" cy="28.6" r=".46" fill="none" stroke="#f0f" stroke-width=".21"/>
<circle cx="212.4" cy="28.6" r=".46" fill="#f0f"/>
<circle cx="212.4" cy="28.6" r=".46" fill="none" stroke="#f0f" stroke-width=".21"/>
<circle cx="233.9" cy="28.6" r=".46" fill="#f0f"/>
<circle cx="233.9" cy="28.6" r=".46" fill="none" stroke="#f0f" stroke-width=".21"/>
<circle cx="212.4" cy="33.4" r=".45" fill="#f0f"/>
<circle cx="212.4" cy="33.4" r=".45" fill="none" stroke="#f0f" stroke-width=".21"/>
<circle cx="64.4" cy="45.3" r=".46" fill="#f0f"/>
<circle cx="64.4" cy="45.3" r=".46" fill="none" stroke="#f0f" stroke-width=".21"/>
<circle cx="64.4" cy="35.8" r=".47" fill="#f0f"/>
<circle cx="64.4" cy="35.8" r=".47" fill="none" stroke="#f0f" stroke-width=".21"/>
<circle cx="50.1" cy="59.6" r=".46" fill="#f0f"/>
<circle cx="50.1" cy="59.6" r=".46" fill="none" stroke="#f0f" stroke-width=".21"/>
<circle cx="93.1" cy="50.1" r=".45" fill="#f0f"/>
<circle cx="93.1" cy="50.1" r=".45" fill="none" stroke="#f0f" stroke-width=".21"/>
<circle cx="212.4" cy="50.1" r=".45" fill="#f0f"/>
<circle cx="212.4" cy="50.1" r=".45" fill="none" stroke="#f0f" stroke-width=".21"/>
<circle cx="105" cy="54.9" r=".45" fill="#f0f"/>
<circle cx="105" cy="54.9" r=".45" fill="none" stroke="#f0f" stroke-width=".21"/>
<circle cx="105" cy="57.3" r=".45" fill="#f0f"/>
<circle cx="105" cy="57.3" r=".45" fill="none" stroke="#f0f" stroke-width=".21"/>
<circle cx="64.4" cy="62" r=".46" fill="#f0f"/>
<circle cx="64.4" cy="62" r=".46" fill="none" stroke="#f0f" stroke-width=".21"/>
<circle cx="47.7" cy="112.2" r=".47" fill="#f0f"/>
<circle cx="47.7" cy="112.2" r=".47" fill="none" stroke="#f0f" stroke-width=".21"/>
<circle cx="42.9" cy="112.2" r=".46" fill="#f0f"/>
<circle cx="42.9" cy="112.2" r=".46" fill="none" stroke="#f0f" stroke-width=".21"/>
<circle cx="52.5" cy="112.2" r=".47" fill="#f0f"/>
<circle cx="52.5" cy="112.2" r=".47" fill="none" stroke="#f0f" stroke-width=".21"/>
<circle cx="109.8" cy="112.2" r=".46" fill="#f0f"/>
<circle cx="109.8" cy="112.2" r=".46" fill="none" stroke="#f0f" stroke-width=".21"/>
<circle cx="59.6" cy="112.2" r=".47" fill="#f0f"/>
<circle cx="59.6" cy="112.2" r=".47" fill="none" stroke="#f0f" stroke-width=".21"/>
<circle cx="198.1" cy="112.2" r=".46" fill="#f0f"/>
<circle cx="198.1" cy="112.2" r=".46" fill="none" stroke="#f0f" stroke-width=".21"/>
<circle cx="212.4" cy="112.2" r=".46" fill="#f0f"/>
<circle cx="212.4" cy="112.2" r=".46" fill="none" stroke="#f0f" stroke-width=".21"/>
<circle cx="233.9" cy="112.2" r=".46" fill="#f0f"/>
<circle cx="233.9" cy="112.2" r=".46" fill="none" stroke="#f0f" stroke-width=".21"/>
<circle cx="212.4" cy="116.9" r=".45" fill="#f0f"/>
<circle cx="212.4" cy="116.9" r=".45" fill="none" stroke="#f0f" stroke-width=".21"/>
<circle cx="59.7" cy="128.9" r=".46" fill="#f0f"/>
<circle cx="59.7" cy="128.9" r=".46" fill="none" stroke="#f0f" stroke-width=".21"/>
<circle cx="59.6" cy="119.3" r=".47" fill="#f0f"/>
<circle cx="59.6" cy="119.3" r=".47" fill="none" stroke="#f0f" stroke-width=".21"/>
<circle cx="93.1" cy="133.7" r=".45" fill="#f0f"/>
<circle cx="93.1" cy="133.7" r=".45" fill="none" stroke="#f0f" stroke-width=".21"/>
<circle cx="212.4" cy="133.7" r=".45" fill="#f0f"/>
<circle cx="212.4" cy="133.7" r=".45" fill="none" stroke="#f0f" stroke-width=".21"/>
<circle cx="107.4" cy="138.4" r=".46" fill="#f0f"/>
<circle cx="107.4" cy="138.4" r=".46" fill="none" stroke="#f0f" stroke-width=".21"/>
<circle cx="107.4" cy="140.8" r=".46" fill="#f0f"/>
<circle cx="107.4" cy="140.8" r=".46" fill="none" stroke="#f0f" stroke-width=".21"/>
<circle cx="59.6" cy="148" r=".47" fill="#f0f"/>
<circle cx="59.6" cy="148" r=".47" fill="none" stroke="#f0f" stroke-width=".21"/>
<circle cx="164.7" cy="28.6" r=".46" fill="#f0f"/>
<circle cx="164.7" cy="28.6" r=".46" fill="none" stroke="#f0f" stroke-width=".21"/>
<circle cx="164.7" cy="112.2" r=".46" fill="#f0f"/>
<circle cx="164.7" cy="112.2" r=".46" fill="none" stroke="#f0f" stroke-width=".21"/>
<circle cx="47.7" cy="140.8" r=".46" fill="#f0f"/>
<circle cx="47.7" cy="140.8" r=".46" fill="none" stroke="#f0f" stroke-width=".21"/>
<circle cx="222" cy="112.2" r=".46" fill="#f0f"/>
<circle cx="222" cy="112.2" r=".46" fill="none" stroke="#f0f" stroke-width=".21"/>
<circle cx="222" cy="28.6" r=".46" fill="#f0f"/>
<circle cx="222" cy="28.6" r=".46" fill="none" stroke="#f0f" stroke-width=".21"/>
<g font-size="4.5">
<text x="219.6" y="11">5V --&gt; 2.5V Generation</text>
<text x="105" y="20.6">PS_ETHERNET 2.5V Regulator</text>
<text x="105" y="101.8">PL_ETHERNET 2.5V Regulator</text>
<text x="222" y="97">5V --&gt; 2.5V Generation</text>
</g>
<g font-size="3.1">
<text x="191" y="177">FALCONX ELECTRO TECHNOLOGIES PVT LTD</text>
<text x="107.7" y="181.7">LAVANYA.B</text>
<text x="198.4" y="181.7">Ethernet Power Supply</text>
<text x="107.7" y="188.9">NARESH N</text>
<text x="203.2" y="191.3">SP CARD</text>
<text x="107.7" y="193.7">NARESH N</text>
</g>
<g font-size="2.6">
<text x="145.4" y="175.7">Date</text>
<text x="169.2" y="175.7">Signatue</text>
<text x="90.5" y="182.8">Designed by :</text>
<text x="90.5" y="187.6">Verified by :</text>
<text x="90.5" y="192.4">Aproved by :</text>
</g>
<g font-size="2.2">
<text x="116.5" y="28.1">8</text>
<text x="147.3" y="28.1">1</text>
<text x="115.4" y="30.5">13</text>
<text x="116.5" y="35.3">5</text>
<text x="147.3" y="32.9">2</text>
<text x="147.3" y="40">9</text>
<text x="116.5" y="44.8">7</text>
<text x="115.4" y="52">10</text>
<text x="116.5" y="49.6">6</text>
<text x="147.3" y="49.6">3</text>
<text x="115.4" y="54.4">11</text>
<text x="115.4" y="56.8">12</text>
<text x="147.3" y="56.8">4</text>
<text x="116.5" y="111.7">8</text>
<text x="147.3" y="111.7">1</text>
<text x="115.4" y="114.1">13</text>
<text x="116.5" y="118.9">5</text>
<text x="147.3" y="116.5">2</text>
<text x="147.3" y="123.6">9</text>
<text x="116.5" y="128.4">7</text>
<text x="115.4" y="135.6">10</text>
<text x="115.4" y="138">11</text>
<text x="116.5" y="133.2">6</text>
<text x="147.3" y="133.2">3</text>
<text x="115.4" y="140.3">12</text>
<text x="147.3" y="140.3">4</text>
</g>
<g font-size="2.2" fill="#004080">
<text x="120.6" y="29.6">VIN</text>
<text x="139.7" y="29.6">SW1</text>
<text x="120.6" y="32">VIN1</text>
<text x="138.4" y="34.4">VOUT</text>
<text x="120.6" y="36.8">EN</text>
<text x="139.7" y="41.6">SW2</text>
<text x="120.6" y="46.4">PG</text>
<text x="120.6" y="51.1">MODE/VCON</text>
<text x="120.6" y="53.5">GND1</text>
<text x="141.7" y="51.1">FB</text>
<text x="120.6" y="55.9">GND2</text>
<text x="120.6" y="58.3">GND3</text>
<text x="138.2" y="58.3">RAMP</text>
<text x="120.6" y="113.2">VIN</text>
<text x="139.7" y="113.2">SW1</text>
<text x="120.6" y="115.6">VIN1</text>
<text x="138.4" y="118">VOUT</text>
<text x="120.6" y="120.4">EN</text>
<text x="139.7" y="125.1">SW2</text>
<text x="120.6" y="129.9">PG</text>
<text x="120.6" y="134.7">MODE/VCON</text>
<text x="120.6" y="137.1">GND1</text>
<text x="141.7" y="134.7">FB</text>
<text x="120.6" y="139.5">GND2</text>
<text x="120.6" y="141.9">GND3</text>
<text x="138.2" y="141.9">RAMP</text>
</g>
<g font-size="2.1">
<text x="26.2" y="23.4">+5V_DIG</text>
<text x="256.7" y="20.6">PS_2V5</text>
<text x="263.8" y="49.2">PS_2V5</text>
<text x="21.5" y="104.6">+5V_DIG</text>
<text x="256.7" y="104.4">PL_2V5</text>
<text x="256.7" y="135.4">PL_2V5</text>
<text x="190.8" y="180">Title</text>
<text x="190.8" y="187.2">Size</text>
<text x="193.1" y="189.6">A4</text>
<text x="200.3" y="187.2">Document Number</text>
<text x="269.5" y="187.2">Rev</text>
<text x="271.9" y="189.6">1.0</text>
<text x="190.8" y="194.4">Date:</text>
<text x="203.2" y="194.4">Tuesday, June 20, 2023</text>
<text x="238.5" y="194.4">Sheet</text>
<text x="250.4" y="194.4">12</text>
<text x="257.6" y="194.4">of</text>
<text x="264.8" y="194.4">50</text>
</g>
<g font-size="2.1" fill="#000080">
<text x="31" y="28.2">R1</text>
<text x="128.2" y="24.8">U1</text>
<text x="174.5" y="26.8">L2</text>
<text x="238.8" y="28.2">FB3</text>
<text x="38.2" y="30.6">0E</text>
<text x="78.8" y="35.3">R5</text>
<text x="90.7" y="35.3">100K</text>
<text x="169.5" y="30.6">0.47UH(744373240047)</text>
<text x="241.1" y="30.6">FerriteBead(HI0805R800R-10)</text>
<text x="157.6" y="40.1">R1796</text>
<text x="213.9" y="40.1">R7</text>
<text x="47.3" y="42.2" transform="rotate(-90 47.3 42.2)">10uF(0805)</text>
<text x="52.1" y="42.2" transform="rotate(-90 52.1 42.2)">10uF(0805)</text>
<text x="56.9" y="43" transform="rotate(-90 56.9 43)">0.1UF</text>
<text x="66.8" y="44.9">R9</text>
<text x="69.2" y="47.3">10K</text>
<text x="105" y="44.9">R911</text>
<text x="105" y="47.3">0E</text>
<text x="157.6" y="42.5">0E</text>
<text x="213.7" y="42.1">200K</text>
<text x="45" y="48.2" transform="rotate(-90 45 48.2)">C1</text>
<text x="49.7" y="48.2" transform="rotate(-90 49.7 48.2)">C2</text>
<text x="54.5" y="48.2" transform="rotate(-90 54.5 48.2)">C3</text>
<text x="64.1" y="50.4" transform="rotate(-90 64.1 50.4)">1K</text>
<text x="224.4" y="49.7">C7</text>
<text x="236.3" y="49.7">C8</text>
<text x="255.4" y="51.6">TP4</text>
<text x="64.1" y="59" transform="rotate(-90 64.1 59)">R12</text>
<text x="176.7" y="56.9">C11</text>
<text x="216.3" y="56.9">R13</text>
<text x="216.3" y="59.7">63.2K</text>
<text x="222.5" y="54.2">22uF(0805)</text>
<text x="234.9" y="54.2">22uF(0805)</text>
<text x="95.5" y="61.6">C13</text>
<text x="124.1" y="61.6">MP2147GD-Z</text>
<text x="183.8" y="61.6">10uF(0805)</text>
<text x="64.1" y="67.1" transform="rotate(-90 64.1 67.1)">1K</text>
<text x="94.1" y="66.2">1uF(0805)</text>
<text x="64.1" y="75.6" transform="rotate(-90 64.1 75.6)">R15</text>
<text x="26.2" y="111.8">R34</text>
<text x="40.6" y="111.8">0E</text>
<text x="121.8" y="109.4">U8</text>
<text x="172.1" y="110.3">L11</text>
<text x="238.8" y="111.8">FB8</text>
<text x="74" y="118.9">R39</text>
<text x="88.3" y="118.9">100K</text>
<text x="169.5" y="114.1">0.47UH(744373240047)</text>
<text x="238.8" y="114.1">FerriteBead(HI0805R800R-10)</text>
<text x="45" y="123.4" transform="rotate(-90 45 123.4)">10uF(0805)</text>
<text x="49.7" y="123.4" transform="rotate(-90 49.7 123.4)">10uF(0805)</text>
<text x="54.5" y="124.1" transform="rotate(-90 54.5 124.1)">0.1UF</text>
<text x="157.6" y="123.7">R1797</text>
<text x="213.7" y="125.6">200K</text>
<text x="213.9" y="123.7">R38</text>
<text x="42.5" y="130.6" transform="rotate(-90 42.5 130.6)">C32</text>
<text x="47.3" y="130.6" transform="rotate(-90 47.3 130.6)">C33</text>
<text x="52.1" y="130.6" transform="rotate(-90 52.1 130.6)">C34</text>
<text x="62.1" y="128.5">R41</text>
<text x="105" y="128.5">R922</text>
<text x="105" y="130.9">0E</text>
<text x="157.6" y="126.1">0E</text>
<text x="66.8" y="133.3">10K</text>
<text x="222.5" y="137.8">22uF(0805)</text>
<text x="224.4" y="133.3">C35</text>
<text x="234.9" y="137.8">22uF(0805)</text>
<text x="236.3" y="133.3">C36</text>
<text x="248.3" y="137.5">TP2</text>
<text x="59.3" y="138.7" transform="rotate(-90 59.3 138.7)">1K</text>
<text x="179.1" y="140.4">C42</text>
<text x="214.9" y="142.8">R45</text>
<text x="59.3" y="147.3" transform="rotate(-90 59.3 147.3)">R44</text>
<text x="95.5" y="149.9">C44</text>
<text x="124.1" y="145.2">MP2147GD-Z</text>
<text x="186.2" y="145.2">10uF(0805)</text>
<text x="214.9" y="145.2">63.2K</text>
<text x="59.3" y="155.4" transform="rotate(-90 59.3 155.4)">1K</text>
<text x="94.1" y="154.5">1uF(0805)</text>
<text x="59.3" y="164" transform="rotate(-90 59.3 164)">R48</text>
</g>
<g font-size="2.1" fill="#f00">
<text x="79.2" y="44.7">CC_PS_ETH_PGOOD</text>
<text x="76.8" y="128.2">CC_PL_ETH_PGOOD</text>
</g>
<g font-size="1.7">
<text x="29.8" y="1.8">5</text>
<text x="84.7" y="1.8">4</text>
<text x="139.5" y="1.8">3</text>
<text x="194.4" y="1.8">2</text>
<text x="249.3" y="1.8">1</text>
<text x=".6" y="27.9">D</text>
<text x="277.3" y="27.9">D</text>
<text x=".6" y="76">C</text>
<text x="277.3" y="76">C</text>
<text x=".6" y="124.2">B</text>
<text x="277.3" y="124.2">B</text>
<text x=".6" y="172.3">A</text>
<text x="277.3" y="172.3">A</text>
<text x="29.8" y="196.6">5</text>
<text x="84.7" y="196.6">4</text>
<text x="139.5" y="196.6">3</text>
<text x="194.4" y="196.6">2</text>
<text x="249.3" y="196.6">1</text>
</g>
</svg>
